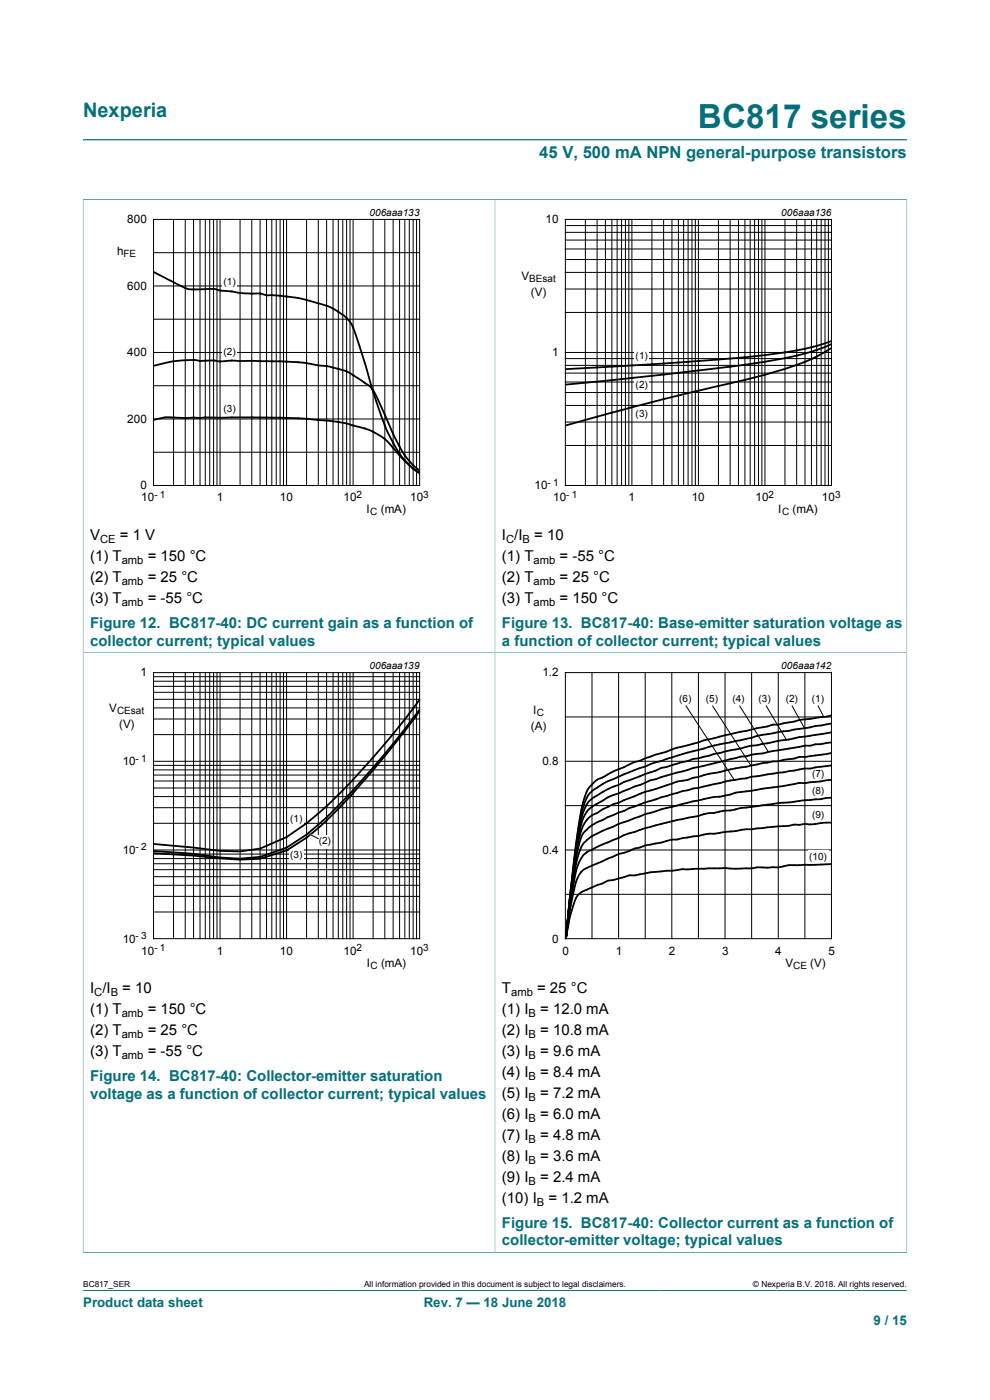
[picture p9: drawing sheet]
<svg xmlns="http://www.w3.org/2000/svg" width="210mm" height="297mm" viewBox="0 0 210 297" stroke-linecap="round" stroke-linejoin="round" font-family="sans-serif">
<path d="M17.6 29.7h174.8M17.6 42.3v96.2h87.4v-96.2h-87.4M17.6 273.8h174.8" fill="none" stroke="#036f7b" stroke-width=".21"/>
<path d="M19.9 43.7h81.8v66.4h-81.8z" fill="none" stroke="#fff" stroke-width=".21"/>
<g fill="none" stroke="#000" stroke-width=".21">
<path d="M32.6 46.6h56.4v56.4h-56.4zM32.6 53.6h56.4M36.8 46.6v56.4M39.3 46.6v56.4M41.1 46.6v56.4M42.4 46.6v56.4M43.5 46.6v56.4M44.5 46.6v56.4M45.3 46.6v56.4M46 46.6v56.4M46.7 46.6v56.4M50.9 46.6v56.4"/>
<path d="M53.4 46.6v56.4M55.2 46.6v56.4M56.5 46.6v56.4M57.7 46.6v56.4M58.6 46.6v56.4M59.4 46.6v56.4M60.1 46.6v56.4M60.8 46.6v56.4M65 46.6v56.4M67.5 46.6v56.4M69.3 46.6v56.4M70.7 46.6v56.4"/>
<path d="M71.8 46.6v56.4M72.7 46.6v56.4M73.5 46.6v56.4M74.2 46.6v56.4M74.9 46.6v56.4M79.1 46.6v56.4M81.6 46.6v56.4M83.4 46.6v56.4M84.8 46.6v56.4M85.9 46.6v56.4M86.8 46.6v56.4M87.6 46.6v56.4"/>
<path d="M88.4 46.6v56.4M32.6 74.8h56.4M32.6 67.7h56.4M32.6 60.7h56.4M32.6 95.9h56.4M32.6 88.9h56.4M32.6 81.8h56.4"/>
</g>
<g fill="#fff">
<path d="M47.2 58.5h3.1v2.9h-3.1z"/>
<path d="M47.3 73.3h2.9v2.9h-2.9z"/>
<path d="M47.2 85.3h3.1v2.9h-3.1z"/>
</g>
<path d="M32.6 57.7l4.5 2.3a7 7 0 0 0 4.2 1.4h1.9a9.3 9.3 0 0 1 4 .3l5.9 .6a8 8 0 0 1 3.7 .4l2.8 .1 4.5 .6 5.1 1.4 2 1a7.9 7.9 0 0 1 4.4 5.7l4.8 15.4 1.6 4.3 1.4 2.7a16.5 16.5 0 0 0 5.6 6.5M32.6 77.6a28 28 0 0 1 8.3-1.2l1.5 .2 3.1-.1a10.5 10.5 0 0 0 3.9 0l13.7 .3 6.2 .9 2.3 .5a19 19 0 0 1 6.7 3.6 7.5 7.5 0 0 1 2.1 3.4l3.7 8.3a16 16 0 0 0 4.9 6.3M32.6 89.1l2.9-.6 3.5 .2 14.9-.2 9.5 .2 8.4 .8 1.7 .4 4.1 1.1a12.8 12.8 0 0 1 6.5 4.9l2.4 2.5 2.5 1.9" fill="none" stroke="#000" stroke-width=".38"/>
<path d="M192.4 42.3v96.2h-87.4v-96.2h87.4" fill="none" stroke="#036f7b" stroke-width=".21"/>
<path d="M107.2 43.7h81.9v66.4h-81.9z" fill="none" stroke="#fff" stroke-width=".21"/>
<g fill="none" stroke="#000" stroke-width=".21">
<path d="M119.9 46.6h56.5v56.4h-56.5zM119.9 57.8h56.5M119.9 55h56.5M119.9 52.8h56.5M119.9 50.9h56.5M119.9 49.3h56.5M119.9 47.9h56.5M124.2 46.6v56.4M126.7 46.6v56.4M128.4 46.6v56.4M129.8 46.6v56.4M130.9 46.6v56.4"/>
<path d="M131.8 46.6v56.4M132.7 46.6v56.4M133.4 46.6v56.4M134 46.6v56.4M138.3 46.6v56.4M140.8 46.6v56.4M142.5 46.6v56.4M143.9 46.6v56.4M145 46.6v56.4M146 46.6v56.4M146.8 46.6v56.4M147.5 46.6v56.4"/>
<path d="M148.2 46.6v56.4M152.4 46.6v56.4M154.9 46.6v56.4M156.6 46.6v56.4M158 46.6v56.4M159.1 46.6v56.4M160.1 46.6v56.4M160.9 46.6v56.4M161.6 46.6v56.4M162.3 46.6v56.4M166.5 46.6v56.4M169 46.6v56.4"/>
<path d="M170.8 46.6v56.4M172.1 46.6v56.4M173.2 46.6v56.4M174.2 46.6v56.4M175 46.6v56.4M175.7 46.6v56.4M119.9 79.2h56.5M119.9 77.5h56.5M119.9 76.1h56.5M119.9 74.8h56.5M119.9 66.3h56.5M119.9 61.3h56.5"/>
<path d="M119.9 94.5h56.5M119.9 89.5h56.5M119.9 86h56.5M119.9 83.3h56.5M119.9 81h56.5"/>
</g>
<g fill="#fff">
<path d="M134.6 74.2h3.1v2.9h-3.1z"/>
<path d="M134.6 80.3h3v2.9h-3z"/>
<path d="M134.6 86.3h3.1v3h-3.1z"/>
</g>
<path d="M176.4 72.3a59.7 59.7 0 0 1-16.3 3.3l-19.3 1.5-20.9 1.2M176.4 73a56.5 56.5 0 0 1-16.3 4.1l-19.3 2.4-20.9 2.1M176.4 73.8a36.6 36.6 0 0 1-9.9 4.5l-8.5 2.3a665.5 665.5 0 0 0-38.1 9.7" fill="none" stroke="#000" stroke-width=".38"/>
<path d="M17.6 265.7h87.4v-127.2h-87.4v127.3" fill="none" stroke="#036f7b" stroke-width=".21"/>
<path d="M19.9 139.9h81.8v66.3h-81.8z" fill="none" stroke="#fff" stroke-width=".21"/>
<g fill="none" stroke="#000" stroke-width=".21">
<path d="M32.6 142.7h56.4v56.4h-56.4zM32.6 155.8h56.4M32.6 152.5h56.4M32.6 150.2h56.4M32.6 148.4h56.4M32.6 146.9h56.4M32.6 145.6h56.4M32.6 144.5h56.4M32.6 143.6h56.4M36.8 142.7v56.4M39.3 142.7v56.4M41.1 142.7v56.4"/>
<path d="M42.4 142.7v56.4M43.5 142.7v56.4M44.5 142.7v56.4M45.3 142.7v56.4M46 142.7v56.4M46.7 142.7v56.4M50.9 142.7v56.4M53.4 142.7v56.4M55.2 142.7v56.4M56.5 142.7v56.4M57.7 142.7v56.4M58.6 142.7v56.4"/>
<path d="M59.4 142.7v56.4M60.1 142.7v56.4M60.8 142.7v56.4M65 142.7v56.4M67.5 142.7v56.4M69.3 142.7v56.4M70.7 142.7v56.4M71.8 142.7v56.4M72.7 142.7v56.4M73.5 142.7v56.4M74.2 142.7v56.4M74.9 142.7v56.4"/>
<path d="M79.1 142.7v56.4M81.6 142.7v56.4M83.4 142.7v56.4M84.8 142.7v56.4M85.9 142.7v56.4M86.8 142.7v56.4M87.6 142.7v56.4M88.4 142.7v56.4M32.6 174.7h56.4M32.6 171.3h56.4M32.6 169h56.4M32.6 167.2h56.4"/>
<path d="M32.6 165.7h56.4M32.6 164.4h56.4M32.6 163.3h56.4M32.6 162.4h56.4M32.6 161.5h56.4M32.6 193.5h56.4M32.6 190.2h56.4M32.6 187.8h56.4M32.6 186h56.4M32.6 184.5h56.4M32.6 183.2h56.4M32.6 182.1h56.4"/>
<path d="M32.6 181.2h56.4M32.6 180.3h56.4"/>
</g>
<g fill="#fff">
<path d="M61.3 172.3h3.1v2.9h-3.1z"/>
<path d="M67.4 177.1h3v2.9h-3z"/>
<path d="M61.3 180.1h3.1v2.9h-3.1z"/>
</g>
<path d="M89 150.8a177.9 177.9 0 0 1-9.9 12.6 98.8 98.8 0 0 1-14.1 14.3l-4.2 2.7-5.6 1.8-4.3 .2-9.8-.9-8.5-.5M89 150.5a185 185 0 0 1-9.9 12.3 109.2 109.2 0 0 1-14.1 14.2l-4.2 2.8-5.6 2-4.3 .4-4.2-.3-5.6-.8-8.5-.6M89 148.4a166.5 166.5 0 0 1-21.5 24.2l-2.5 2-4.2 3-5.6 2.4-4.3 .6-4.2-.1-5.6-.7-8.5-.8" fill="none" stroke="#000" stroke-width=".38"/>
<path d="M65.4 177.1l.4-.2 .4 .2-.3 .2z" fill="#fff"/>
<g fill="none" stroke="#000" stroke-width=".21">
<path d="M119.9 142.7h56.5v56.4h-56.5zM119.9 152.1h56.5M125.6 142.7v56.4M131.2 142.7v56.4M136.9 142.7v56.4M142.5 142.7v56.4M148.2 142.7v56.4M153.8 142.7v56.4M159.4 142.7v56.4M165.1 142.7v56.4M170.7 142.7v56.4M65.3 176.8l2.2 1.1"/>
<path d="M119.9 161.5h56.5M119.9 170.9h56.5M119.9 180.3h56.5M119.9 189.7h56.5"/>
</g>
<path d="M192.4 265.7h-87.4v-127.2h87.4v127.3" fill="none" stroke="#036f7b" stroke-width=".21"/>
<path d="M107.2 139.9h81.9v66.3h-81.9z" fill="none" stroke="#fff" stroke-width=".21"/>
<g fill="#fff">
<path d="M172 162.8h3.1v2.9h-3.1z"/>
<path d="M172 166.3h3.1v2.9h-3.1z"/>
<path d="M172 171.4h3.1v3h-3.1z"/>
<path d="M171.4 180.4h4.2v2.9h-4.2z"/>
</g>
<g fill="none" stroke="#000" stroke-width=".38">
<path d="M176.4 159.7l-5.1 .8a9.2 9.2 0 0 0-3.4 .5l-4.2 .6-7.7 1.4-6.2 1.3-3.6 1a21.2 21.2 0 0 0-6 1.7 66.1 66.1 0 0 0-9.3 3.4 28.4 28.4 0 0 0-6.2 3.3 10.6 10.6 0 0 0-2.2 5.5l-.7 4.6-1.4 11.9M176.4 157.5l-3.4 .4-1.1 .3h-1.5l-6.4 1.1-2.3 .5-1.7 .2-1.7 .4-1.1 .1-10.2 2.4-6.2 1.8-2.8 .8-5.9 2.4a25.7 25.7 0 0 0-7.5 4.1 14.3 14.3 0 0 0-2.1 6.4l-.7 5-1.3 11.1M176.4 155.4l-6.8 1-9 1.7-1.5 .1-7.6 1.7-3.4 1-1.1 .1-6.8 1.9-8.4 3.3a22.6 22.6 0 0 0-6.9 3.9 16.3 16.3 0 0 0-2.3 7.2l-1.9 14.9M176.4 153.5l-11.9 1.9a28.6 28.6 0 0 0-5.9 1.3l-7.6 1.6-5.7 1.5-6.7 2.1-5.7 2.2a30.3 30.3 0 0 0-6.9 3.4 6.8 6.8 0 0 0-2.5 4.7l-1.4 8-1.4 12M176.4 151.8l-1.2 .2-5.6 .7-4.5 1-1.3 .1-1 .3-9 1.9-4.5 1.1-2 .6a41.7 41.7 0 0 0-7.1 2.1l-5.6 1.9-2 .9a24.8 24.8 0 0 0-5.1 2.4 6.6 6.6 0 0 0-3.8 5.3l-.8 3.9-.8 5.4-1.7 15.9M176.4 174.5l-1.7 .1-2.3 .3h-3.9l-1.7 .3-8.8 .8-6.2 .8-1.7 .1-5.9 1a14.7 14.7 0 0 0-4.2 .9l-3.1 .6-2.3 .6-1.7 .7-1.7 .5-3.1 1.4a18.6 18.6 0 0 0-4.6 2.2 8.2 8.2 0 0 0-1.8 4.2l-.7 3.4-.8 5.8M176.4 169.2l-11.3 1.2-7.6 1-2.3 .5-5.4 .7-1.7 .5-4.5 .9-7.3 1.9-3.4 1.1-5.6 2.4a10.4 10.4 0 0 0-3.7 2.2 12.4 12.4 0 0 0-1.9 5.6l-.7 4.3-.8 6.7M176.4 165.4l-5.1 .7a16.9 16.9 0 0 0-5.1 .7l-10.2 1.4a18.5 18.5 0 0 1-5 1l-10.5 2.4-3.9 1.2-5.4 2-1.4 .7a14.2 14.2 0 0 0-5.9 3.3 17.3 17.3 0 0 0-2.2 7.3l-1.5 11.9M176.4 162.4l-4.5 .6-1.5 .1-4.2 .7-6.8 1-1.1 .3-4 .6-7.3 1.6-10.1 2.9-3.4 1.3-5.1 2.1a11.1 11.1 0 0 0-4.4 2.8 12.8 12.8 0 0 0-1.8 5.8l-1.8 13.5M120.2 198.2l-.2 .8M120.2 198l-.2 1M120.2 198.1l-.1 .9"/>
<path d="M120.2 198l-.1 1M120.3 196.8l-.1 1.3M120.3 196.8l-.1 1.2M120.4 195.7l-.2 2.4M120.4 195.7l-.2 2.3M120.4 195.5l-.1 1.3M120.5 194.5l-.2 2.3M120.6 193.3l-.1 1.2M120.6 193.3l-.2 2.2M120.7 192.2l-.1 1.1M176.4 183.3l-6.2 .2a16.3 16.3 0 0 0-5.4 .5h-4l-1.4 .2-3.4 .1-2.5-.1-8.7 .2-7.1 .7a14.3 14.3 0 0 1-4.4 .6l-3.2 1-1 .1-1.6 .7a17.5 17.5 0 0 0-4.8 2.2 12.8 12.8 0 0 0-1.7 4.6l-1 4.8 .2-1"/>
</g>
<g fill="#fff">
<path d="M171.9 146.9h3.2v2.9h-3.2z"/>
<path d="M166.5 146.9h2.9v2.9h-2.9z"/>
<path d="M160.6 146.9h3.2v2.9h-3.2z"/>
<path d="M155.1 146.9h3.1v2.9h-3.1z"/>
<path d="M149.4 146.9h3.2v2.9h-3.2z"/>
</g>
<path d="M151.2 149.8l8 12.5M156.9 149.8l6.1 9.7M162.5 149.8l4.3 7.2M168 149.8l2.7 4.7M173.5 149.8l1.2 2.3" fill="none" stroke="#000" stroke-width=".21"/>
<path d="M143.8 146.9h3.1v2.9h-3.1z" fill="#fff"/>
<path d="M145.5 149.8l10.3 15.7" fill="none" stroke="#000" stroke-width=".21"/>
<text font-size="7.1" fill="#036f7b" x="148.1" y="27.2">BC817 series</text>
<text font-size="4.2" fill="#036f7b" x="17.6" y="24.8">Nexperia</text>
<text font-size="3.5" fill="#036f7b" x="114.4" y="33.5">45 V, 500 mA NPN general-purpose transistors</text>
<g font-size="3.2">
<text x="19.1" y="114.6">V</text>
<text x="19.1" y="119">(1) T</text>
<text x="25.4" y="114.6">= 1 V</text>
<text x="31.3" y="119">= 150 °C</text>
<text x="106.5" y="114.6">I /I</text>
<text x="106.5" y="119">(1) T</text>
<text x="113.3" y="114.6">= 10</text>
<text x="118.7" y="119">= -55 °C</text>
<text x="19.1" y="123.5">(2) T</text>
<text x="31.3" y="123.5">= 25 °C</text>
<text x="106.5" y="123.5">(2) T</text>
<text x="118.7" y="123.5">= 25 °C</text>
<text x="19.1" y="127.9">(3) T</text>
<text x="31.3" y="127.9">= -55 °C</text>
<text x="106.5" y="127.9">(3) T</text>
<text x="118.7" y="127.9">= 150 °C</text>
<text x="19.1" y="210.7">I /I</text>
<text x="19.1" y="215.2">(1) T</text>
<text x="25.9" y="210.7">= 10</text>
<text x="31.3" y="215.2">= 150 °C</text>
<text x="106.5" y="210.7">T</text>
<text x="106.5" y="215.2">(1) I</text>
<text x="113.9" y="210.7">= 25 °C</text>
<text x="114.6" y="215.2">= 12.0 mA</text>
<text x="19.1" y="219.6">(2) T</text>
<text x="31.3" y="219.6">= 25 °C</text>
<text x="106.5" y="219.6">(2) I</text>
<text x="114.6" y="219.6">= 10.8 mA</text>
<text x="19.1" y="224.1">(3) T</text>
<text x="31.3" y="224.1">= -55 °C</text>
<text x="106.5" y="224.1">(3) I</text>
<text x="114.6" y="224.1">= 9.6 mA</text>
<text x="106.5" y="228.5">(4) I</text>
<text x="106.5" y="233">(5) I</text>
<text x="114.6" y="228.5">= 8.4 mA</text>
<text x="114.6" y="233">= 7.2 mA</text>
<text x="106.5" y="237.4">(6) I</text>
<text x="114.6" y="237.4">= 6.0 mA</text>
<text x="106.5" y="241.8">(7) I</text>
<text x="114.6" y="241.8">= 4.8 mA</text>
<text x="106.5" y="246.3">(8) I</text>
<text x="106.5" y="250.7">(9) I</text>
<text x="114.6" y="246.3">= 3.6 mA</text>
<text x="114.6" y="250.7">= 2.4 mA</text>
<text x="106.5" y="255.2">(10) I</text>
<text x="116.4" y="255.2">= 1.2 mA</text>
</g>
<g font-size="3.2" fill="#036f7b">
<text x="19.1" y="133.2">Figure 12. BC817-40: DC current gain as a function of</text>
<text x="19.1" y="137">collector current; typical values</text>
<text x="106.5" y="133.2">Figure 13. BC817-40: Base-emitter saturation voltage as</text>
<text x="106.5" y="137">a function of collector current; typical values</text>
<text x="19.1" y="229.3">Figure 14. BC817-40: Collector-emitter saturation</text>
<text x="19.1" y="233.1">voltage as a function of collector current; typical values</text>
<text x="106.5" y="260.4">Figure 15. BC817-40: Collector current as a function of</text>
<text x="106.5" y="264.2">collector-emitter voltage; typical values</text>
</g>
<g font-size="2.8" fill="#036f7b">
<text x="17.6" y="277.3">Product data sheet</text>
<text x="89.9" y="277.3">Rev. 7 — 18 June 2018</text>
<text x="185.3" y="281">9 / 15</text>
</g>
<g font-size="2.5">
<text x="27" y="47.4">800</text>
<text x="115.7" y="47.4">10</text>
<text x="24.8" y="54.1">h</text>
<text x="110.6" y="59.3">V</text>
<text x="27" y="61.5">600</text>
<text x="112.6" y="62.8">(V)</text>
<text x="27" y="75.6">400</text>
<text x="117.1" y="75.6">1</text>
<text x="27" y="89.7">200</text>
<text x="29.8" y="103.8">0</text>
<text x="30" y="106.4">10</text>
<text x="46" y="106.4">1</text>
<text x="59.4" y="106.4">10</text>
<text x="72.9" y="106.4">10</text>
<text x="87" y="106.4">10</text>
<text x="113.4" y="103.8">10</text>
<text x="117.3" y="106.4">10</text>
<text x="133.3" y="106.4">1</text>
<text x="146.7" y="106.4">10</text>
<text x="160.3" y="106.4">10</text>
<text x="174.4" y="106.4">10</text>
<text x="77.7" y="108.9">I</text>
<text x="80.8" y="108.9">(mA)</text>
<text x="165.1" y="108.9">I</text>
<text x="168.1" y="108.9">(mA)</text>
<text x="29.8" y="143.5">1</text>
<text x="115" y="143.5">1.2</text>
<text x="23.2" y="150.9">V</text>
<text x="25.3" y="154.4">(V)</text>
<text x="112.6" y="154.9">(A)</text>
<text x="113.1" y="151.4">I</text>
<text x="26" y="162.3">10</text>
<text x="115" y="162.3">0.8</text>
<text x="26" y="181.1">10</text>
<text x="115" y="181.1">0.4</text>
<text x="26" y="200">10</text>
<text x="30" y="202.5">10</text>
<text x="46" y="202.5">1</text>
<text x="59.4" y="202.5">10</text>
<text x="72.9" y="202.5">10</text>
<text x="87" y="202.5">10</text>
<text x="117.1" y="200">0</text>
<text x="119.3" y="202.5">0</text>
<text x="130.6" y="202.5">1</text>
<text x="141.9" y="202.5">2</text>
<text x="153.2" y="202.5">3</text>
<text x="164.4" y="202.5">4</text>
<text x="175.8" y="202.5">5</text>
<text x="77.8" y="205">I</text>
<text x="80.8" y="205">(mA)</text>
<text x="166.6" y="205">V</text>
<text x="171.9" y="205">(V)</text>
</g>
<g font-size="2.4">
<text x="21.2" y="115.2">CE</text>
<text x="25.8" y="119.7">amb</text>
<text x="107.4" y="115.2">C</text>
<text x="110.8" y="115.2">B</text>
<text x="113.2" y="119.7">amb</text>
<text x="25.8" y="124.1">amb</text>
<text x="113.2" y="124.1">amb</text>
<text x="25.8" y="128.5">amb</text>
<text x="113.2" y="128.5">amb</text>
<text x="20" y="211.4">C</text>
<text x="23.5" y="211.4">B</text>
<text x="25.8" y="215.8">amb</text>
<text x="108.4" y="211.4">amb</text>
<text x="112.1" y="215.8">B</text>
<text x="25.8" y="220.2">amb</text>
<text x="112.1" y="220.2">B</text>
<text x="25.8" y="224.7">amb</text>
<text x="112.1" y="224.7">B</text>
<text x="112.1" y="229.1">B</text>
<text x="112.1" y="233.6">B</text>
<text x="112.1" y="238">B</text>
<text x="112.1" y="242.5">B</text>
<text x="112.1" y="246.9">B</text>
<text x="112.1" y="251.4">B</text>
<text x="113.9" y="255.8">B</text>
</g>
<g font-size="2.1">
<text x="78.4" y="45.7">006aaa133</text>
<text x="165.7" y="45.7">006aaa136</text>
<text x="26.2" y="54.6">FE</text>
<text x="112.3" y="59.8">BEsat</text>
<text x="47.4" y="60.5">(1)</text>
<text x="47.4" y="75.3">(2)</text>
<text x="134.8" y="76.2">(1)</text>
<text x="134.8" y="82.3">(2)</text>
<text x="47.4" y="87.3">(3)</text>
<text x="134.8" y="88.4">(3)</text>
<text x="32.8" y="105.6">- 1</text>
<text x="75.6" y="105.6">2</text>
<text x="89.8" y="105.6">3</text>
<text x="116.1" y="103.1">- 1</text>
<text x="120.1" y="105.6">- 1</text>
<text x="163" y="105.6">2</text>
<text x="177.1" y="105.6">3</text>
<text x="78.5" y="109.4">C</text>
<text x="165.9" y="109.4">C</text>
<text x="78.4" y="141.9">006aaa139</text>
<text x="165.7" y="141.9">006aaa142</text>
<text x="144.1" y="148.9">(6)</text>
<text x="149.7" y="148.9">(5)</text>
<text x="155.4" y="148.9">(4)</text>
<text x="160.9" y="148.9">(3)</text>
<text x="166.7" y="148.9">(2)</text>
<text x="172.2" y="148.9">(1)</text>
<text x="24.8" y="151.5">CEsat</text>
<text x="113.9" y="151.9">C</text>
<text x="28.8" y="161.5">- 1</text>
<text x="172.3" y="164.8">(7)</text>
<text x="172.3" y="168.3">(8)</text>
<text x="172.3" y="173.5">(9)</text>
<text x="61.5" y="174.3">(1)</text>
<text x="67.6" y="179.1">(2</text>
<text x="69.5" y="179.1">)</text>
<text x="28.8" y="180.4">- 2</text>
<text x="61.5" y="182.1">(3)</text>
<text x="171.6" y="182.4">(10)</text>
<text x="28.8" y="199.2">- 3</text>
<text x="32.8" y="201.7">- 1</text>
<text x="75.6" y="201.7">2</text>
<text x="89.8" y="201.7">3</text>
<text x="78.6" y="205.5">C</text>
<text x="168.3" y="205.5">CE</text>
</g>
<g font-size="1.8">
<text x="17.6" y="273.1">BC817_SER</text>
<text x="77.2" y="273.1">All information provided in this document is subject to legal disclaimers.</text>
<text x="159.7" y="273.1">© Nexperia B.V. 2018. All rights reserved.</text>
</g>
</svg>
